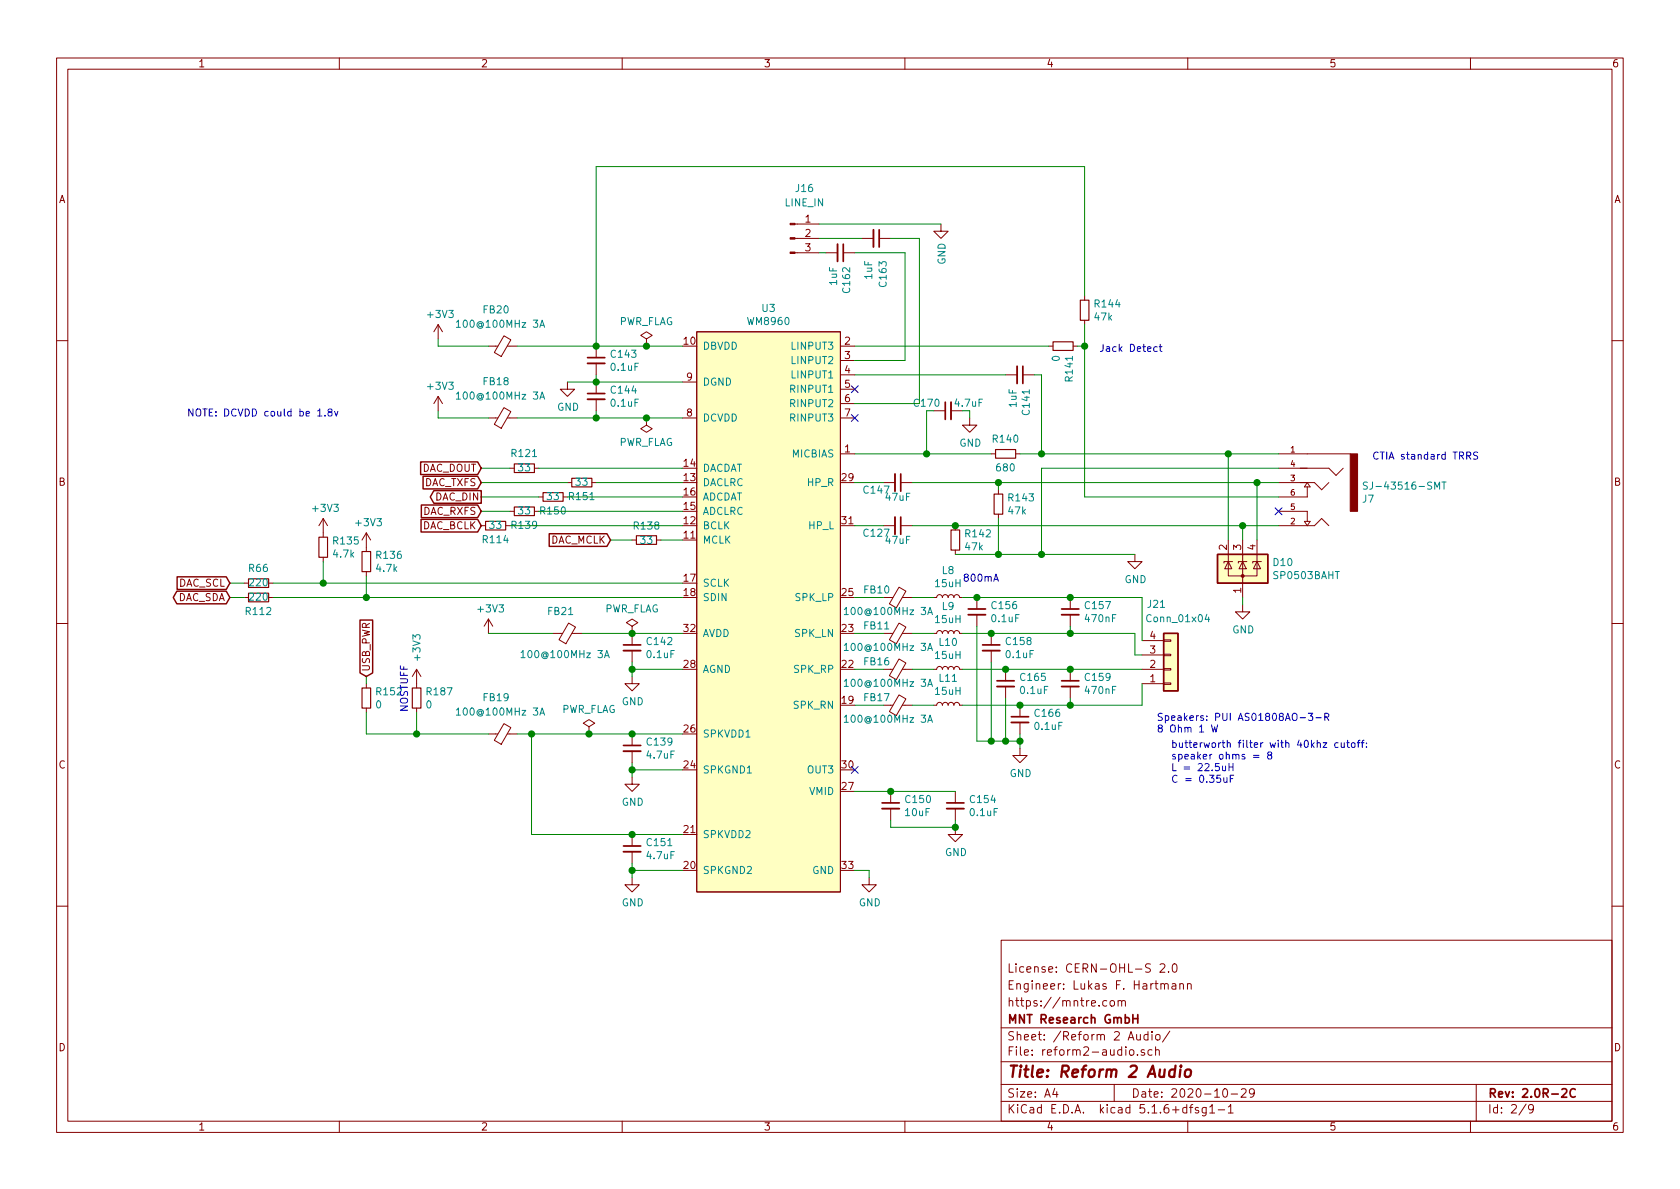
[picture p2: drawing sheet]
<svg xmlns="http://www.w3.org/2000/svg" width="297mm" height="210mm" viewBox="0 0 297 210" stroke-linecap="round" stroke-linejoin="round" font-family="sans-serif">
<g fill="none" stroke="#840000" stroke-width=".18">
<path d="M10 10.3h277v189.9h-277zM12 12.2h273v186.1h-273zM60 10.3v1.9M110 10.3v1.9M160 10.3v1.9M210 10.3v1.9M260 10.3v1.9M140.6 39.6h4.2M166.4 39.6v1.3h1.2l-1.2 1.3-1.3-1.3h1.3M77.5 57.4v2.5M77.5 57.4l-.8 1.3M77.5 57.4l.7 1.3"/>
<path d="M89.1 59.4l1.2 .7-1.7 2.9-1.2-.7zM114.3 59.9l1-.6-1-.6-1 .6 1 .6v1.3M123.2 58.7h25.4v99h-25.4zM140.6 44.7h4.2M140.6 42.2h4.2M146 44.7h2.1M149.1 44.7h2M152.4 42.2h2M155.4 42.2h2.1M191.8 52.3v.8M191.8 56.6v.8M10 60.2h2"/>
<path d="M77.5 70.1l-.8 1.3M77.5 70.1v2.5M77.5 70.1l.7 1.3M86.4 61.2h1.6M86.4 73.9h1.6M89.1 72.1l1.2 .7-1.7 2.9-1.2-.7zM89.7 61.2h1.7M89.7 73.9h1.7M100.3 67.6v1.2h1.3l-1.3 1.3-1.2-1.3h1.2M105.4 61.2v2M105.4 64.3v2M105.4 67.6v2"/>
<path d="M105.4 70.6v2M114.3 61.2h.1M114.3 73.9v1.3l1 .6-1 .6-1-.6 1-.6M114.3 73.9h.1M120.6 73.9h2.6M120.6 67.6h2.6M148.6 61.2h2.5M148.6 66.3h2.5M148.6 63.7h2.5M148.6 68.8h2.5M148.6 71.4h2.5M148.6 73.9h2.5"/>
<path d="M165.1 72.6h2M168.1 72.6h2.1M171.4 73.9v1.3h1.3l-1.3 1.2-1.2-1.2h1.2M177.8 66.3h2M180.8 66.3h2.1M185.4 61.2h.8M189.7 61.2h.8M285 60.2h2M57.1 91.7l-.7 1.3M57.1 91.7v3.3M57.1 98.5v.8M57.1 91.7l.8 1.3"/>
<path d="M64.8 94.2v3.3M64.8 94.2l-.8 1.3M64.8 94.2l.7 1.3M85.1 93h.8M89.4 93h.8M90.2 82.8h.7M90.2 90.4h.7M94.5 82.8h.7M94.5 90.4h.7M95.2 87.9h.8M99.6 87.9h.7M100.3 85.3h.8"/>
<path d="M104.6 85.3h.8M111.8 95.5h.7M116.1 95.5h.7M148.6 80.3h2.5M156.2 85.3h2M156.2 93h2M159.3 85.3h2M159.3 93h2M168.9 93v.7M168.9 97.3v.7M175.3 80.3h.7M176.5 86.6v.8"/>
<path d="M176.5 90.9v.8M179.6 80.3h.7M200.7 98v1.3h1.2l-1.2 1.3-1.3-1.3h1.3M217.2 99.3v2.5h5v-2.5M217.2 99.3l.6 1.3h-1.3zM217.2 95.5v3.8M217.9 99.3h-1.5v.3M219.7 99.3l.6 1.3h-1.2zM219.7 95.5v10.2M220.5 99.3h-1.6v.3M222.2 99.3l.7 1.3h-1.3zM222.2 95.5v3.8"/>
<path d="M223 99.3h-1.5v.3M226.1 80.3h12.7M226.1 82.8h8.8l1.3 1.3 1.3-1.3M226.1 85.3h6.3l1.3 1.3 1.2-1.3M226.1 90.4h5v1.8M226.1 93h6.3l1.3-1.3 1.2 1.3M230.6 92.2h1l-.5 .8zM231.1 86.1v1.8h-5M231.1 85.3l.5 .8h-1zM10 110.3h2M43.2 105.7h.7M43.2 103.1h.7"/>
<path d="M47.5 105.7h.8M47.5 103.1h.8M64.8 101.1v.7M73.7 118.4l-.8 1.2M73.7 118.4v3.3M73.7 118.4l.7 1.2M86.4 109.5l-.8 1.2M86.4 109.5v2.5M86.4 109.5l.7 1.2M97.8 112h1.6M100.5 110.2l1.3 .7-1.7 2.9-1.3-.7zM101.1 112h1.8"/>
<path d="M111.8 119.6v1.3h1.2l-1.2 1.3-1.3-1.3h1.3M111.8 110.7l1-.6-1-.6-1.1 .6 1.1 .6v1.3M111.8 112h.1M111.8 112v2M111.8 115.1v2M156.2 118.4h1.7M156.2 105.7h1.7M156.2 112h1.7M159 116.5l1.2 .7-1.7 3-1.2-.7zM159 110.2l1.2 .7-1.7 2.9-1.2-.7zM159 103.8l1.2 .7-1.7 3-1.2-.7zM159.5 118.4h1.8"/>
<path d="M159.5 105.7h1.8M159.5 112h1.8M165.1 105.7h.5l.1-.4 .3-.1 .4 .1 .2 .4 .2-.4 .2-.1 .5 .1 .1 .4 .2-.4 .2-.1 .5 .1 .2 .4 .1-.4 .3-.1 .4 .1 .2 .4h.5M165.1 112h.5l.1-.3 .3-.2 .4 .1 .2 .4 .2-.3 .2-.2 .5 .1 .1 .4 .2-.3 .2-.2 .5 .1 .2 .4 .1-.3 .3-.2 .4 .1 .2 .4h.5M165.1 118.4h.5l.1-.4 .3-.1 .4 .1 .2 .4 .2-.4 .2-.1 .5 .1 .1 .4 .2-.4 .2-.1 .5 .1 .2 .4 .1-.4 .3-.1 .4 .1 .2 .4h.5M172.7 105.7v2M172.7 108.7v2M175.3 112v2M175.3 115.1v2M177.8 118.4v2M189.2 105.7v2M189.2 108.7v2"/>
<path d="M189.2 118.4v2M201.9 118.4h3.8M201.9 115.8h3.8M201.9 113.3h3.8M205.7 113.2h1.3v.2h-1.3zM205.7 115.7h1.3v.2h-1.3zM205.7 118.2h1.3v.3h-1.3zM219.7 106.9v1.3h1.3l-1.3 1.3-1.3-1.3h1.3M285 110.3h2M64.8 120.9v.8M64.8 125.2v.8M73.7 125.2v.8"/>
<path d="M86.4 129.8h1.6M89.1 128l1.2 .7-1.7 2.9-1.2-.7zM89.7 129.8h1.7M104.1 128.5l1.1-.6-1.1-.7-1 .7 1 .6v1.3M104.1 129.8h.1M111.8 137.4v1.3h1.2l-1.2 1.2-1.3-1.2h1.3M111.8 129.8v2M111.8 132.8v2.1M156.2 124.7h1.7M157.5 139.9v2.1M159 122.9l1.2 .7-1.7 2.9-1.2-.7zM159.5 124.7h1.8"/>
<path d="M165.1 124.7h.5l.1-.3 .3-.2 .4 .1 .2 .4 .2-.3 .2-.2 .5 .1 .1 .4 .2-.3 .2-.2 .5 .1 .2 .4 .1-.3 .3-.2 .4 .1 .2 .4h.5M168.9 139.9v2.1M177.8 121.4v2M180.3 132.3v1.3h1.3l-1.3 1.3-1.2-1.3h1.2M180.3 124.7v2M180.3 127.8v2M189.2 121.4v2M201.9 120.9h3.8M205.7 120.8h1.3v.2h-1.3zM111.8 155.2v1.3h1.2l-1.2 1.2-1.3-1.2h1.3M111.8 147.6v2M111.8 150.6v2"/>
<path d="M153.7 155.2v1.3h1.2l-1.2 1.2-1.3-1.2h1.3M157.5 143v2M168.9 146.3v1.3h1.3l-1.3 1.2-1.3-1.2h1.3M168.9 143v2M10 160.2h2M177 166.3h108v32h-108zM195.7 177l-.4-.1-.3 .3v.6l.3 .1 .4-.1M196.3 177.1l.2-.2 .5 .2v.7l-.2 .1-.5-.1zM197.7 177.1l.2-.2 .4 .1v.9M197.7 176.9v1M198.3 177.1a.36 .36 0 0 1 .4-.2 .36 .36 0 0 1 .3 .2v.8M205.1 170.6l.2-.2h.4l.3 .5-.9 1h.9"/>
<path d="M205.3 174.1l.2-.2 .3 .1 .1 .9M205.9 174.1a.36 .36 0 0 1 .3-.2 .36 .36 0 0 1 .4 .2v.8M206.6 171.8v.1M207.3 174h.5l.1 .9M207.5 170.5l.2-.1a.94 .94 0 0 1 0 1.5h-.1a1 1 0 0 1-.1-1.4zM207.9 174.3l-.5 .1a.29 .29 0 0 0-.2 .2 .29 .29 0 0 0 .2 .3l.5-.1M208.6 174.1l.2-.2 .4 .1v.9M208.6 173.9v1M210 174.1v-.1a.37 .37 0 0 1 .6 .1v.8M210 173.9v1M285 160.2h2M60 198.3v1.9"/>
<path d="M110 198.3v1.9M160 198.3v1.9M177 194.8h108M177 191.8h108M177 187.8h108M177 181.8h108M186.5 192.5l-.4 1h1M186.8 193v1M197 191.8v3M199.8 185.7l.2-.1 .4 .1v.8l-.2 .1-.4-.1zM201 182.9v.8a.39 .39 0 0 0 .6 .1M201.1 186.5v.1"/>
<path d="M201.6 182.9v1M202.3 185.7a.37 .37 0 0 0-.5 .1v.2l.5 .2 .1 .1-.2 .3-.4-.1M203 183l-.5-.1-.2 .3v.6l.2 .1 .5-.1M203 182.4v1.5M203.7 185.7l-.4-.1-.3 .3v.6l.3 .1 .4-.1M203.7 182.4v.2M203.7 182.9v1M204.3 185.7h.1a.37 .37 0 0 1 .6 .1v.8M204.3 185.1v1.5M204.4 183.1l.2-.2 .5 .2v.7l-.3 .1-.4-.1zM206.8 182.3l-1.3 2M210 198.3v1.9"/>
<path d="M210.3 195.8h.6M210.9 195.3l-.4 .2v1.3M211.9 195.9l-.4-.1-.2 .2 .1 .3 .5 .1v.3h-.6M213.3 195.8v1.2l-.3 .3h-.4M213.3 195.9l-.5-.1-.3 .3 .1 .6 .2 .1 .5-.1M213.9 195.8l.4-.5v1.5M213.9 196.8h.9M215.4 196.3h1.1M216.3 192.7l.4-.2a.94 .94 0 0 1 0 1.5 .79 .79 0 0 1-.4-1.3zM217.2 195.8l.4-.5v1.5M217.2 196.8h.8M217.7 193.5h1.1"/>
<path d="M219.5 192.7l.2-.2h.3l.3 .2v.3v.2l-.9 .8h.9M221.8 193.2l-.3 .3h-.3l-.3-.3v-.4l.2-.2 .4-.1 .2 .2a1.13 1.13 0 0 1-.2 1.2l-.4 .1M260 198.3v1.9M261 191.8v6.5M269.8 195.2l-1.2 2M271.1 196l-.3 .3-.4-.1-.1-.2v-.4l.1-.2 .4-.1 .2 .2a1.19 1.19 0 0 1-.2 1.2l-.4 .1"/>
</g>
<g fill="none" stroke="#840000" stroke-width=".3">
<path d="M149.1 43.2v3M155.4 40.6v3.1M103.9 69.6h3M103.9 63.2h3M167.1 71.1v3.1M180.8 64.8v3M159.3 83.8v3.1M159.3 91.4v3.1M110.2 114h3.1M171.2 107.7h3M173.7 114h3.1M187.7 107.7h3.1"/>
<path d="M110.2 131.8h3.1M176.3 120.4h3M178.8 126.7h3.1M187.7 120.4h3.1M110.2 149.6h3.1M156 142h3M167.4 142h3M200.3 179.4v1.5M201.2 179.4v1.5M200.3 180.1h.9M276.2 192.7l.2-.2h.3l.3 .2v.3v.2l-.9 .8h.9M278.5 192.7a.59 .59 0 0 0-.7 0 .59 .59 0 0 0-.2 .7 .56 .56 0 0 0 .3 .6 .56 .56 0 0 0 .6-.1"/>
</g>
<path d="M207.7 189.2a.68 .68 0 0 0-.9 .3v.8l.2 .1 .6-.1M207.8 188.4l-.2 2M208.7 189.1l-.1 1.3M208.8 188.4v.2M209.7 189.3a.53 .53 0 0 1 .5-.2 .53 .53 0 0 1 .4 .4l-.1 .6a.54 .54 0 0 1-.5 .4 .54 .54 0 0 1-.5-.4z" fill="none" stroke="#840000" stroke-width=".41"/>
<g fill="none" stroke="#840000" stroke-width=".2">
<path d="M191 53.1h1.5v3.5h-1.5zM176 79.5h3.6v1.5h-3.6zM186.2 60.4h3.5v1.6h-3.5zM56.4 95h1.5v3.5h-1.5zM64 97.5h1.5v3.6h-1.5zM85.9 92.2h3.5v1.5h-3.5zM90.9 82h3.6v1.6h-3.6zM90.9 89.7h3.6v1.5h-3.6zM96 87.1h3.6v1.5h-3.6zM101.1 84.6h3.5v1.5h-3.5zM112.5 94.7h3.6v1.6h-3.6zM168.1 93.7h1.6v3.6h-1.6z"/>
<path d="M175.8 87.4h1.5v3.5h-1.5zM43.9 104.9h3.6v1.5h-3.6zM43.9 102.4h3.6v1.5h-3.6zM64 121.7h1.5v3.5h-1.5zM72.9 121.7h1.5v3.5h-1.5z"/>
</g>
<g fill="#ffffc2" stroke="#ffffc2" stroke-width=".18">
<path d="M205.7 112h2.6v10.2h-2.6z"/>
<path d="M123.2 58.7h25.4v99h-25.4z"/>
<path d="M215.3 98h8.9v5.1h-8.9z"/>
</g>
<path d="M74.4 81.7h10.1l.6 1.1-.6 1.1h-10.1zM74.4 91.8h10.1l.6 1.2-.6 1.1h-10.1zM74.5 89.3h10l.6 1.1-.6 1.1h-10zM74.8 84.2h9.7l.6 1.1-.6 1.2h-9.7zM76.7 86.8h8.4v2.2h-8.4l-.6-1.1zM97.1 94.4h10.2l.6 1.1-.6 1.1h-10.2zM215.3 98h8.9v5.1h-8.9zM31.3 104.5h8.7l.6 1.2-.6 1.1h-8.7l-.7-1.1zM31.3 102h8.7l.6 1.1-.6 1.1h-8.7zM63.7 109.6h2.2v9.4l-1.1 .6-1.1-.6zM205.7 112h2.6v10.2h-2.6z" fill="none" stroke="#840000" stroke-width=".25"/>
<g fill="none" stroke="#008484" stroke-width=".18">
<path d="M80.7 57l.4-.4v1.3M80.7 57.9h.7M95.5 57.9l.4-1.3 .4 1.3M95.6 57.5h.6M80.7 69.7l.4-.4v1.3M80.7 70.6h.7M95.5 70.6l.4-1.3 .4 1.3M95.6 70.2h.6M241.8 85.3l-.5-.1-.2 .2v.3l.6 .3 .1 .3-.3 .2h-.5M254.9 85.2h.8M255.3 85.2v1.3M92.1 115.4l.4-.4v1.3"/>
<path d="M92.1 116.3h.7M106.9 116.3l.4-1.3 .4 1.3M107 115.9h.6M149.3 114.1l.3-.3v1.2M149.3 107.8l.3-.4v1.3M149.3 115h.7M149.3 108.7h.7M164 115l.4-1.2 .5 1.2M164 108.7l.4-1.3 .5 1.3M164.1 114.7h.6M164.1 108.3h.6M213.4 108.6l-.3 .9h.8"/>
<path d="M213.7 109.1v.9M80.7 125.5l.4-.3v1.3M80.7 126.5h.7M95.5 126.5l.4-1.3 .4 1.3M95.6 126.1h.6M149.3 126.8l.3-.3v1.2M149.3 120.5l.3-.4v1.3M149.3 127.7h.7M149.3 121.4h.7M164 127.7l.4-1.2 .5 1.2M164 121.4l.4-1.3 .5 1.3M164.1 127.4h.6"/>
<path d="M164.1 121h.6"/>
</g>
<g fill="none" stroke="#840000" stroke-width=".33">
<path d="M148.1 43.2v3M154.4 40.6v3.1M103.9 70.6h3M103.9 64.3h3M168.1 71.1v3.1M179.8 64.8v3M158.2 83.8v3.1M158.2 91.4v3.1M110.2 115.1h3.1M171.2 108.7h3M173.7 115.1h3.1M187.7 108.7h3.1"/>
<path d="M110.2 132.8h3.1M176.3 121.4h3M178.8 127.8h3.1M187.7 121.4h3.1M110.2 150.6h3.1M156 143h3M167.4 143h3"/>
</g>
<g fill="#840000" stroke="#840000" stroke-width=".18">
<path d="M139.7 44.6h.9v.2h-.9z"/>
<path d="M139.7 42h.9v.3h-.9z"/>
<path d="M139.7 39.5h.9v.2h-.9z"/>
<path d="M238.7 80.3h1.3v10.1h-1.3z"/>
<circle cx="219.7" cy="101.8" r=".25"/>
</g>
<g fill="none" stroke="#008400" stroke-width=".18">
<path d="M144.8 39.6h21.6M77.5 59.9v1.3h8.9M144.8 44.7h1.2M144.8 42.2h7.6M151.1 44.7h8.9v19h-8.9M157.5 42.2h5.1v29.2h-11.5M191.8 52.3v-22.8h-86.4v31.7M191.8 57.4v30.5h34.3M77.5 72.6v1.3h8.9M91.4 73.9h29.2M91.4 61.2h29.2M100.3 67.6h20.3"/>
<path d="M105.4 66.3v1.3M105.4 72.6v1.3M151.1 61.2h34.3M151.1 66.3h26.7M165.1 72.6h-1.3v7.7M170.2 72.6h1.2v1.3M182.9 66.3h1.2v14M190.5 61.2h1.3M57.1 99.3v3.8M85.1 85.3h15.2M85.1 82.8h5.1M85.1 90.4h5.1"/>
<path d="M85.1 87.9h10.1M90.2 93h30.4M95.2 82.8h25.4M95.2 90.4h25.4M100.3 87.9h20.3M105.4 85.3h15.2M107.9 95.5h3.9M116.8 95.5h3.8M151.1 93h5.1M151.1 85.3h5.1M151.1 80.3h24.2M161.3 93h64.8"/>
<path d="M161.3 85.3h64.8M168.9 98h31.8M176.5 85.3v1.3M176.5 91.7v6.3M180.3 80.3h45.8M217.2 80.3v15.2M219.7 93v2.5M222.2 85.3v10.2M226.1 82.8h-42v15.2M40.6 105.7h2.6M40.6 103.1h2.6M48.3 105.7h72.3"/>
<path d="M48.3 103.1h72.3M64.8 101.8v3.9M64.8 119.6v1.3M86.4 112h11.4M102.9 112h17.7M111.8 118.4h8.8M111.8 117.1v2.5M151.1 105.7h5.1M151.1 112h5.1M151.1 118.4h5.1M161.3 105.7h3.8M161.3 112h3.8"/>
<path d="M161.3 118.4h3.8M170.2 105.7h31.7v7.6M170.2 112h30.5v3.8h1.2M170.2 118.4h31.7M172.7 110.7v20.4h7.6M175.3 117.1v14M189.2 110.7v1.3M219.7 105.7v1.2M64.8 126v3.8h21.6M73.7 126v3.8M91.4 129.8h29.2M94 129.8v17.8h26.6"/>
<path d="M111.8 134.9v2.5M111.8 136.1h8.8M151.1 139.9h17.8M151.1 124.7h5.1M161.3 124.7h3.8M177.8 123.4v7.7M180.3 129.8v2.5M189.2 123.4v1.3M201.9 120.9v3.8h-31.7M111.8 152.6v2.6M111.8 153.9h8.8M151.1 153.9h2.6v1.3"/>
<path d="M157.5 145v1.3h11.4v-1.3"/>
</g>
<g fill="none" stroke="#0000c2" stroke-width=".18">
<path d="M56.2 73.6h.7M57.5 73.5v.1M58.2 72.9l-.2-.3 .1-.2 .4-.1 .2 .1v.3l-.6 .2-.1 .2v.2l.2 .3 .4-.1 .1-.2v-.3l-.2-.1M59.2 72.7l.3 .9 .2-.9M204.6 61.4l-.4-.1-.2 .2 .1 .6h.5M205 61.3h.4M205.1 60.9v1.1l.3 .1M259.3 80.6l.7-.1v-.4l-.2-.2h-.5v1.3M259.6 80.6l.4 .6M261.3 80l-.5-.1-.2 .2-.1 .2 .2 .2 .4 .2 .2 .3-.3 .2-.5-.1M175.7 102.8l.4-1.3 .4 1.3M175.8 102.4h.6"/>
<path d="M214.2 128.2l.3 1.3 .3-1 .2 1 .3-1.3M216.2 135.5v.7l.3 .1 .2-.1M216.4 137.5l.1 .8h.2l.2-.1M216.7 135.5v.8M216.9 137.5v.8M217.3 135v1.3M217.3 135.6h.7M217.5 137.7h.5M218 135v1.3M218.1 137.1h-.6v1.2M221.6 133.6h1M221.6 133.9h1"/>
<path d="M224.4 133.5l-.2-.1v-.3l.2-.1h.3l.2 .2-.1 .2-.5 .2-.2 .2v.2l.3 .2h.3l.2-.2v-.2l-.3-.3M229.9 126.9h.9M231.3 126.1h.8l-.4 .5 .4 .1v.6l-.2 .1-.6-.1M232.7 126.9h.9M233.9 131.3h.7l-.7 .9h.7M234.2 126.8l.7-.1v-.4l-.2-.2h-.5v1.3M234.5 126.8l.4 .6M236.6 131.4l-.4-.1-.2 .3 .1 .5h.5M237.1 131.3l.1 .8 .3 .1 .2-.2M237.7 131.3v.9M238.1 131.3h.5M238.3 130.9v1.1l.3 .2"/>
<path d="M239.1 131.4l.3-.1 .1 .2v.6l-.3 .1-.3-.3zM240 131.3h.5M240.5 130.9l-.3 .2v1.1M240.7 131.3h.5M241.2 130.9l-.3 .2v1.1M241.6 132v.2M241.6 131.4v.1"/>
</g>
<g fill="#008400" stroke="#008400" stroke-width=".25">
<circle cx="111.8" cy="147.6" r=".51"/>
<circle cx="219.7" cy="93" r=".51"/>
<circle cx="64.8" cy="105.7" r=".51"/>
<circle cx="217.2" cy="80.3" r=".51"/>
<circle cx="163.8" cy="80.3" r=".51"/>
<circle cx="114.3" cy="61.2" r=".51"/>
<circle cx="111.8" cy="153.9" r=".51"/>
<circle cx="111.8" cy="129.8" r=".51"/>
<circle cx="189.2" cy="105.7" r=".51"/>
<circle cx="189.2" cy="124.7" r=".51"/>
<circle cx="222.3" cy="85.3" r=".51"/>
<circle cx="57.2" cy="103.1" r=".51"/>
<circle cx="189.2" cy="112" r=".51"/>
<circle cx="73.7" cy="129.8" r=".51"/>
<circle cx="175.3" cy="112" r=".51"/>
<circle cx="177.8" cy="118.4" r=".51"/>
<circle cx="184.2" cy="80.3" r=".51"/>
<circle cx="168.9" cy="146.3" r=".51"/>
<circle cx="180.3" cy="124.7" r=".51"/>
<circle cx="172.7" cy="105.7" r=".51"/>
<circle cx="176.5" cy="98" r=".51"/>
<circle cx="180.3" cy="131.1" r=".51"/>
<circle cx="168.9" cy="93" r=".51"/>
<circle cx="177.8" cy="131.1" r=".51"/>
<circle cx="111.8" cy="118.4" r=".51"/>
<circle cx="189.2" cy="118.4" r=".51"/>
<circle cx="175.3" cy="131.1" r=".51"/>
<circle cx="157.5" cy="139.9" r=".51"/>
<circle cx="111.8" cy="136.1" r=".51"/>
<circle cx="105.4" cy="73.9" r=".51"/>
<circle cx="184.2" cy="98" r=".51"/>
<circle cx="105.4" cy="61.2" r=".51"/>
<circle cx="176.5" cy="85.3" r=".51"/>
<circle cx="105.4" cy="67.6" r=".51"/>
<circle cx="104.1" cy="129.8" r=".51"/>
<circle cx="94" cy="129.8" r=".51"/>
<circle cx="114.3" cy="73.9" r=".51"/>
<circle cx="111.8" cy="112" r=".51"/>
<circle cx="191.8" cy="61.2" r=".51"/>
</g>
<path d="M150.5 73.3l1.2 1.2M150.5 68.2l1.2 1.2M151.7 73.3l-1.2 1.2M151.7 68.2l-1.2 1.2M225.5 89.8l1.2 1.2M226.7 89.8l-1.2 1.2M150.5 135.5l1.2 1.2M151.7 135.5l-1.2 1.2" fill="none" stroke="#000084" stroke-width=".18"/>
<text font-size="2.8" fill="#840000" x="178" y="190.5">Title: Reform 2 Audio</text>
<g font-size="2.1" fill="#840000">
<text x="178" y="172">License: CERN-OHL-S 2.0</text>
<text x="178" y="178">https://mntre.com</text>
<text x="178" y="175">Engineer: Lukas F. Hartmann</text>
<text x="178" y="184">Sheet: /Reform 2 Audio/</text>
<text x="178" y="181">MNT Research GmbH</text>
<text x="178" y="186.7">File: reform2-audio.sch</text>
<text x="178" y="196.9">KiCad E.D.A. kicad 5.1.6+dfsg1-1</text>
<text x="178" y="194.1">Size: A4</text>
<text x="200" y="194.1">Date: 2020-10-29</text>
<text x="263" y="194.1">Rev: 2.0R-2C</text>
<text x="263" y="196.9">Id: 2/9</text>
</g>
<g font-size="1.8" fill="#840000">
<text x="35" y="11.9">1</text>
<text x="85" y="11.9">2</text>
<text x="135" y="11.9">3</text>
<text x="185" y="11.9">4</text>
<text x="235" y="11.9">5</text>
<text x="285" y="11.9">6</text>
<text x="10.4" y="35.9">A</text>
<text x="285.4" y="35.9">A</text>
<text x="142.4" y="39.4">1</text>
<text x="142.4" y="41.9">2</text>
<text x="142.4" y="44.4">3</text>
<text x="121" y="61">10</text>
<text x="149.4" y="61">2</text>
<text x="149.4" y="63.5">3</text>
<text x="121.4" y="67.3">9</text>
<text x="149.4" y="66">4</text>
<text x="149.4" y="68.6">5</text>
<text x="149.4" y="71.1">6</text>
<text x="121.4" y="73.7">8</text>
<text x="149.4" y="73.7">7</text>
<text x="74.5" y="83.4">DAC_DOUT</text>
<text x="121" y="82.5">14</text>
<text x="149.4" y="80">1</text>
<text x="10.4" y="85.9">B</text>
<text x="75" y="86">DAC_TXFS</text>
<text x="77" y="88.5">DAC_DIN</text>
<text x="121" y="85.1">13</text>
<text x="121" y="87.6">16</text>
<text x="148.9" y="85.1">29</text>
<text x="285.4" y="85.9">B</text>
<text x="74.6" y="93.6">DAC_BCLK</text>
<text x="74.8" y="91.1">DAC_RXFS</text>
<text x="121" y="95.2">11</text>
<text x="121" y="92.7">12</text>
<text x="121" y="90.2">15</text>
<text x="148.9" y="92.7">31</text>
<text x="97.2" y="96.1">DAC_MCLK</text>
<text x="216.9" y="97.3" transform="rotate(-90 216.9 97.3)">2</text>
<text x="219.5" y="97.3" transform="rotate(-90 219.5 97.3)">3</text>
<text x="222" y="97.3" transform="rotate(-90 222 97.3)">4</text>
<text x="31.3" y="106.3">DAC_SDA</text>
<text x="31.5" y="103.8">DAC_SCL</text>
<text x="121" y="102.9">17</text>
<text x="121" y="105.4">18</text>
<text x="148.9" y="105.4">25</text>
<text x="219.5" y="104.9" transform="rotate(-90 219.5 104.9)">1</text>
<text x="121" y="111.8">32</text>
<text x="148.9" y="111.8">23</text>
<text x="203.4" y="113">4</text>
<text x="65.4" y="118.8" transform="rotate(-90 65.4 118.8)">USB_PWR</text>
<text x="121" y="118.1">28</text>
<text x="148.9" y="118.1">22</text>
<text x="203.4" y="118.1">2</text>
<text x="203.4" y="115.6">3</text>
<text x="148.9" y="124.5">19</text>
<text x="203.4" y="120.6">1</text>
<text x="121" y="129.5">26</text>
<text x="10.4" y="135.9">C</text>
<text x="121" y="135.9">24</text>
<text x="148.9" y="135.9">30</text>
<text x="285.4" y="135.9">C</text>
<text x="148.9" y="139.7">27</text>
<text x="121" y="147.3">21</text>
<text x="121" y="153.7">20</text>
<text x="148.9" y="153.7">33</text>
<text x="10.4" y="185.9">D</text>
<text x="285.4" y="185.9">D</text>
<text x="35" y="199.9">1</text>
<text x="85" y="199.9">2</text>
<text x="135" y="199.9">3</text>
<text x="185" y="199.9">4</text>
<text x="235" y="199.9">5</text>
<text x="285" y="199.9">6</text>
</g>
<g font-size="1.8" fill="#008484">
<text x="140.8" y="34">J16</text>
<text x="138.9" y="36.5">LINE_IN</text>
<text x="167.2" y="46.8" transform="rotate(-90 167.2 46.8)">GND</text>
<text x="148" y="50.4" transform="rotate(-90 148 50.4)">1uF</text>
<text x="150.3" y="51.7" transform="rotate(-90 150.3 51.7)">C162</text>
<text x="154.2" y="49.3" transform="rotate(-90 154.2 49.3)">1uF</text>
<text x="156.8" y="50.6" transform="rotate(-90 156.8 50.6)">C163</text>
<text x="75.8" y="56.2">+3V3</text>
<text x="81.4" y="58">100@100MHz 3A</text>
<text x="85.5" y="55.4">FB20</text>
<text x="109.3" y="57.5">PWR_FLAG</text>
<text x="132.4" y="57.5">WM8960</text>
<text x="134.8" y="55.2">U3</text>
<text x="193.6" y="56.7">47k</text>
<text x="193.7" y="54.4">R144</text>
<text x="108.1" y="65.6">0.1uF</text>
<text x="108.2" y="63.3">C143</text>
<text x="124.2" y="61.8">DBVDD</text>
<text x="140.2" y="61.8">LINPUT3</text>
<text x="140.2" y="64.4">LINPUT2</text>
<text x="187.4" y="63.9" transform="rotate(-90 187.4 63.9)">0</text>
<text x="75.8" y="68.9">+3V3</text>
<text x="81.4" y="70.7">100@100MHz 3A</text>
<text x="85.5" y="68.1">FB18</text>
<text x="108.1" y="71.9">0.1uF</text>
<text x="108.2" y="69.6">C144</text>
<text x="124.2" y="68.2">DGND</text>
<text x="140" y="69.5">RINPUT1</text>
<text x="140.2" y="66.9">LINPUT1</text>
<text x="161.7" y="71.9">C170</text>
<text x="169" y="71.9">4.7uF</text>
<text x="189.7" y="67.3" transform="rotate(-90 189.7 67.3)">R141</text>
<text x="98.5" y="72.6">GND</text>
<text x="124.2" y="74.5">DCVDD</text>
<text x="140" y="72">RINPUT2</text>
<text x="140" y="74.5">RINPUT3</text>
<text x="179.8" y="72" transform="rotate(-90 179.8 72)">1uF</text>
<text x="182.1" y="73.2" transform="rotate(-90 182.1 73.2)">C141</text>
<text x="90.6" y="80.8">R121</text>
<text x="91.7" y="83.4">33</text>
<text x="109.3" y="78.9">PWR_FLAG</text>
<text x="124.2" y="83.4">DACDAT</text>
<text x="140.1" y="80.9">MICBIAS</text>
<text x="169.6" y="79">GND</text>
<text x="175.7" y="78.3">R140</text>
<text x="176.3" y="83.4">680</text>
<text x="96.8" y="88.4">33</text>
<text x="100.7" y="88.4">R151</text>
<text x="101.9" y="85.9">33</text>
<text x="124.2" y="86">DACLRC</text>
<text x="124.2" y="88.5">ADCDAT</text>
<text x="142.8" y="86">HP_R</text>
<text x="152.8" y="87.3">C147</text>
<text x="156.7" y="88.6">47uF</text>
<text x="178.4" y="88.7">R143</text>
<text x="240.9" y="88.9">J7</text>
<text x="242.3" y="86.6">SJ-43516-SMT</text>
<text x="55.4" y="90.5">+3V3</text>
<text x="63.1" y="93.1">+3V3</text>
<text x="86.6" y="93.5">33</text>
<text x="90.6" y="93.5">R139</text>
<text x="91.7" y="91">33</text>
<text x="95.7" y="91">R150</text>
<text x="112.2" y="93.6">R138</text>
<text x="124.2" y="93.6">BCLK</text>
<text x="124.2" y="91.1">ADCLRC</text>
<text x="143.1" y="93.6">HP_L</text>
<text x="152.8" y="94.9">C127</text>
<text x="170.8" y="95">R142</text>
<text x="178.4" y="91">47k</text>
<text x="44.1" y="101.1">R66</text>
<text x="59" y="98.6">4.7k</text>
<text x="59.1" y="96.3">R135</text>
<text x="66.6" y="101.1">4.7k</text>
<text x="66.7" y="98.8">R136</text>
<text x="85.5" y="96.1">R114</text>
<text x="113.3" y="96.2">33</text>
<text x="124.2" y="96.1">MCLK</text>
<text x="156.7" y="96.2">47uF</text>
<text x="166.6" y="101.5">L8</text>
<text x="170.7" y="97.3">47k</text>
<text x="225.2" y="100.1">D10</text>
<text x="44.2" y="106.2">220</text>
<text x="44.2" y="103.7">220</text>
<text x="124.2" y="103.8">SCLK</text>
<text x="124.2" y="106.3">SDIN</text>
<text x="140.7" y="106.3">SPK_LP</text>
<text x="152.9" y="104.9">FB10</text>
<text x="165.5" y="103.8">15uH</text>
<text x="166.6" y="107.9">L9</text>
<text x="175.5" y="107.7">C156</text>
<text x="192" y="107.7">C157</text>
<text x="198.8" y="103.1">GND</text>
<text x="203" y="107.5">J21</text>
<text x="225.4" y="102.4">SP0503BAHT</text>
<text x="43.6" y="108.8">R112</text>
<text x="84.7" y="108.3">+3V3</text>
<text x="97" y="108.8">FB21</text>
<text x="106.8" y="108.3">PWR_FLAG</text>
<text x="124.2" y="112.6">AVDD</text>
<text x="140.6" y="112.6">SPK_LN</text>
<text x="150" y="108.8">100@100MHz 3A</text>
<text x="152.9" y="111.3">FB11</text>
<text x="165.5" y="110.2">15uH</text>
<text x="175.4" y="110">0.1uF</text>
<text x="192" y="110">470nF</text>
<text x="203.1" y="110">Conn_01x04</text>
<text x="217.9" y="112">GND</text>
<text x="74.3" y="116.6" transform="rotate(-90 74.3 116.6)">+3V3</text>
<text x="92.9" y="116.4">100@100MHz 3A</text>
<text x="114.5" y="116.4">0.1uF</text>
<text x="114.5" y="114.1">C142</text>
<text x="124.2" y="119">AGND</text>
<text x="140.5" y="119">SPK_RP</text>
<text x="150" y="115.1">100@100MHz 3A</text>
<text x="152.9" y="117.6">FB16</text>
<text x="165.5" y="116.5">15uH</text>
<text x="166.1" y="114.2">L10</text>
<text x="178" y="116.4">0.1uF</text>
<text x="178" y="114.1">C158</text>
<text x="66.5" y="125.3">0</text>
<text x="75.4" y="125.3">0</text>
<text x="75.6" y="123">R187</text>
<text x="85.5" y="124">FB19</text>
<text x="109.9" y="124.7">GND</text>
<text x="140.4" y="125.3">SPK_RN</text>
<text x="150" y="121.5">100@100MHz 3A</text>
<text x="152.9" y="124">FB17</text>
<text x="165.5" y="122.9">15uH</text>
<text x="166.1" y="120.6">L11</text>
<text x="180.5" y="122.7">0.1uF</text>
<text x="180.5" y="120.4">C165</text>
<text x="192" y="120.4">C159</text>
<text x="192" y="122.7">470nF</text>
<text x="81.4" y="126.5">100@100MHz 3A</text>
<text x="99.2" y="126.1">PWR_FLAG</text>
<text x="114.5" y="131.8">C139</text>
<text x="124.2" y="130.4">SPKVDD1</text>
<text x="150" y="127.8">100@100MHz 3A</text>
<text x="183.1" y="129.1">0.1uF</text>
<text x="183.1" y="126.8">C166</text>
<text x="114.5" y="134.2">4.7uF</text>
<text x="124.2" y="136.8">SPKGND1</text>
<text x="142.8" y="136.8">OUT3</text>
<text x="178.5" y="137.4">GND</text>
<text x="109.9" y="142.5">GND</text>
<text x="143.2" y="140.6">VMID</text>
<text x="160.2" y="142">C150</text>
<text x="171.7" y="142">C154</text>
<text x="114.5" y="149.6">C151</text>
<text x="124.2" y="148.2">SPKVDD2</text>
<text x="160.1" y="144.3">10uF</text>
<text x="171.6" y="144.3">0.1uF</text>
<text x="114.5" y="151.9">4.7uF</text>
<text x="124.2" y="154.6">SPKGND2</text>
<text x="143.6" y="154.6">GND</text>
<text x="167.1" y="151.4">GND</text>
<text x="109.9" y="160.3">GND</text>
<text x="151.8" y="160.3">GND</text>
</g>
<g font-size="1.8" fill="#0000c2">
<text x="194.3" y="62.2">Jack Detect</text>
<text x="33" y="73.7">NOTE: DCVDD could be 1.8v</text>
<text x="242.6" y="81.3">CTIA standard TRRS</text>
<text x="170.2" y="102.9">800mA</text>
<text x="66.7" y="123">R152</text>
<text x="72.1" y="126" transform="rotate(-90 72.1 126)">NOSTUFF</text>
<text x="204.5" y="127.5">Speakers: PUI AS01808AO-3-R</text>
<text x="204.5" y="129.5">8 Ohm 1 W</text>
<text x="207" y="132.3">butterworth filter with 40khz cutoff:</text>
<text x="207" y="134.3">speaker ohms = 8</text>
<text x="207" y="136.4">L = 22.5uH</text>
<text x="207" y="138.4">C = 0.35uF</text>
</g>
<g font-size="1.4" fill="#840000">
<text x="228.2" y="80">1</text>
<text x="228.2" y="82.5">4</text>
<text x="228.2" y="85.1">3</text>
<text x="228.2" y="87.6">6</text>
<text x="228.2" y="92.7">2</text>
<text x="228.2" y="90.2">5</text>
</g>
</svg>
